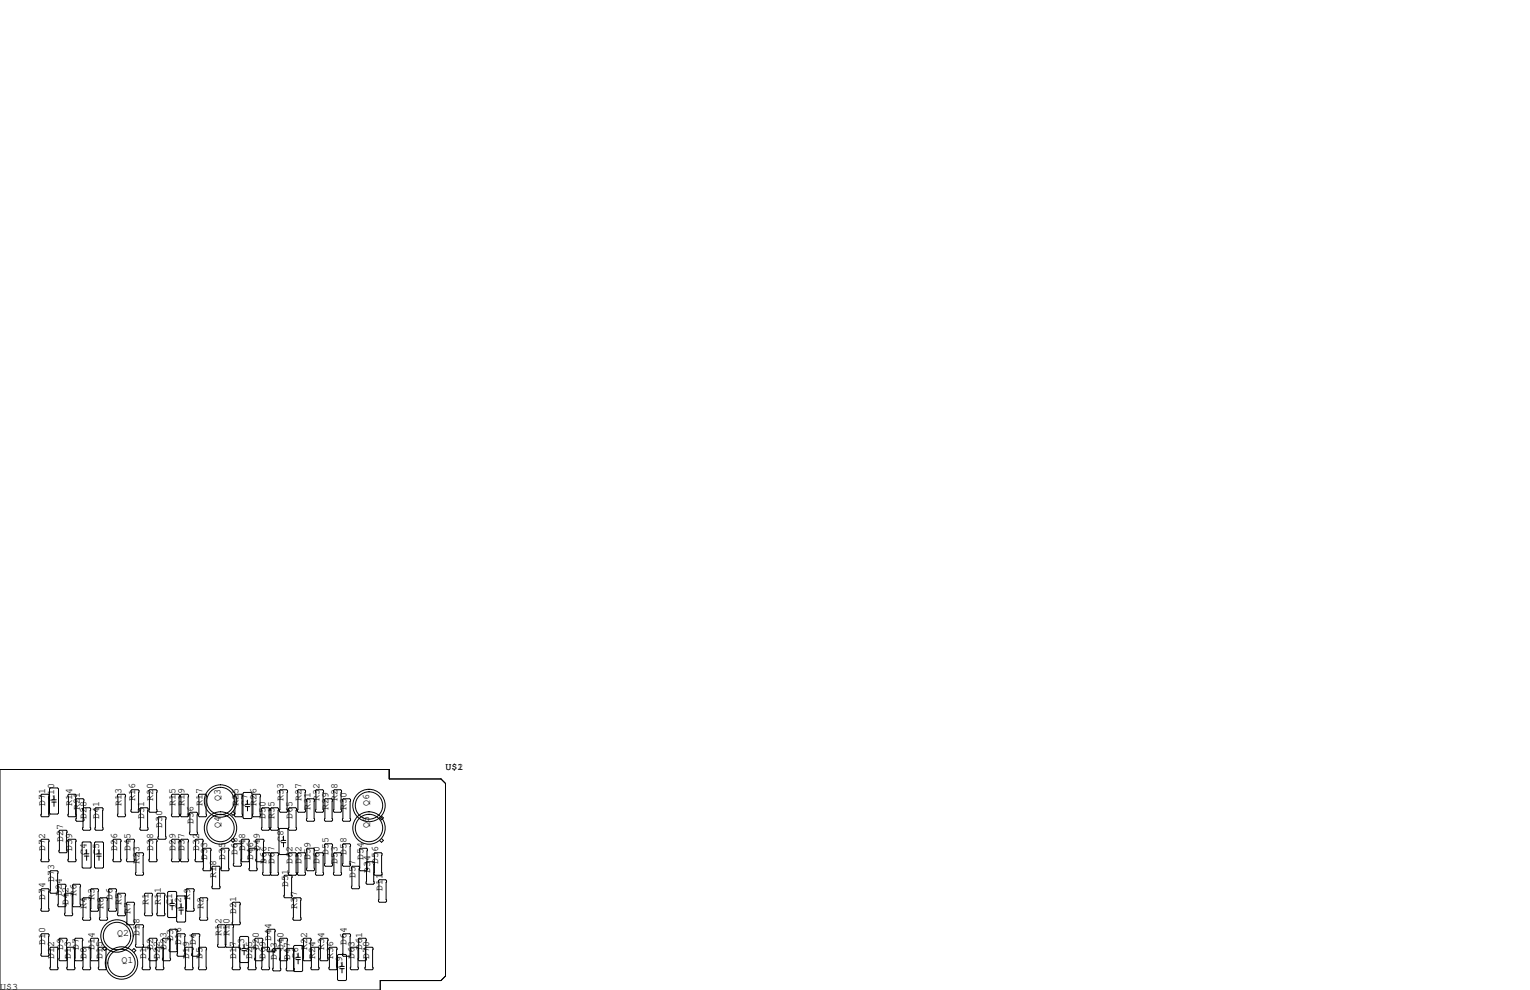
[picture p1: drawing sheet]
<svg xmlns="http://www.w3.org/2000/svg" width="432mm" height="279mm" viewBox="0 0 432 279" stroke-linecap="round" stroke-linejoin="round" font-family="sans-serif">
<g fill="none" stroke="#000" stroke-width=".28">
<path d="M0 217.2h109.9v2.6h14.6l1.2 1.3v54.4l-1.2 1.2h-17.2v2.7h-107.3zM11.8 224.2h1.8l.2 .2v5.9l-.2 .2h-1.8l-.2-.2v-5.9zM11.8 236.9h1.8l.2 .2v5.9l-.2 .2h-1.8l-.2-.2v-5.9zM14.2 222.4h2.1l.2 .2v6.9l-.2 .2h-2.1l-.2-.2v-6.9zM14.6 226.4h1.3M14.6 225.7h1.3M15.2 224.5v1.2M15.2 226.4v1.2M16.9 234.3h1.8l.2 .3v5.8l-.2 .3h-1.8l-.3-.3v-5.8zM19.4 236.9h1.8l.3 .2v5.9l-.3 .2h-1.8l-.2-.2v-5.9zM19.4 224.2h1.8l.3 .2v5.9l-.3 .2h-1.8l-.2-.2v-5.9zM21.7 225.4h1.7l.3 .3v5.8l-.3 .3h-1.7l-.3-.3v-5.8z"/>
<path d="M23.4 237.6h2.1l.2 .3v6.8l-.2 .3h-2.1l-.2-.3v-6.8zM23.6 228h1.7l.3 .2v5.9l-.3 .2h-1.7l-.3-.2v-5.9zM24.4 239.8v1.2M26.9 237.6h2.1l.2 .3v6.8l-.2 .3h-2.1l-.2-.3v-6.8zM27.1 228h1.7l.3 .2v5.9l-.3 .2h-1.7l-.3-.2v-5.9zM27.9 239.8v1.2M32.1 236.9h1.8l.3 .2v5.9l-.3 .2h-1.8l-.2-.2v-5.9zM33.4 224.2h1.8l.2 .2v5.9l-.2 .2h-1.8l-.3-.2v-5.9zM35.7 237.1l.2-.2h1.8l.3 .2v5.9l-.3 .2h-1.8l-.2-.2zM37 223.1l.2-.2h1.8l.2 .2v5.9l-.2 .2h-1.8l-.2-.2zM39.5 228.2l.3-.2h1.7l.3 .2v5.9l-.3 .2h-1.7l-.3-.2zM42 237.1l.3-.2h1.8l.2 .2v5.9l-.2 .2h-1.8l-.3-.2z"/>
<path d="M42 223.1l.3-.2h1.8l.2 .2v5.9l-.2 .2h-1.8l-.3-.2zM44.6 230.8l.2-.3h1.8l.3 .3v5.8l-.3 .3h-1.8l-.2-.3zM48.4 237.1l.2-.2h1.8l.3 .2v5.9l-.3 .2h-1.8l-.2-.2zM48.4 224.4l.2-.2h1.8l.3 .2v5.9l-.3 .2h-1.8l-.2-.2zM50.9 224.4l.3-.2h1.8l.2 .2v5.9l-.2 .2h-1.8l-.3-.2zM50.9 237.1l.3-.2h1.8l.2 .2v5.9l-.2 .2h-1.8l-.3-.2zM53.5 229.5l.2-.3h1.8l.3 .3v5.8l-.3 .3h-1.8l-.2-.3zM55.1 237.1l.2-.2h1.8l.2 .2v5.9l-.2 .2h-1.8l-.2-.2zM56 224.4l.3-.2h1.7l.3 .2v5.9l-.3 .2h-1.7l-.3-.2zM57.3 239.6l.2-.2h1.8l.3 .2v5.9l-.3 .2h-1.8l-.2-.2zM62.4 239.6l.2-.2h1.8l.2 .2v5.9l-.2 .2h-1.8l-.2-.2zM65.8 236.7l.5 .5-.5 .5-.6-.5"/>
<path d="M65.8 229l.5 .6-.5 .5-.6-.5M65.8 238.4l.3-.3h1.8l.2 .3v5.8l-.2 .3h-1.8l-.3-.3zM66.2 224.4l.2-.2h1.8l.3 .2v5.9l-.3 .2h-1.8l-.2-.2zM68.1 237.1l.2-.2h1.8l.3 .2v5.9l-.3 .2h-1.8l-.2-.2zM68.8 223.6h2.1l.2 .3v6.9l-.2 .2h-2.1l-.2-.2v-6.9zM69.2 227.6h1.3M69.2 227h1.3M69.9 225.8v1.2M69.9 227.6v1.3M70.3 239.6l.2-.2h1.8l.3 .2v5.9l-.3 .2h-1.8l-.2-.2zM71.2 224.4l.3-.2h1.8l.2 .2v5.9l-.2 .2h-1.8l-.3-.2zM72.2 237.1l.3-.2h1.7l.3 .2v5.9l-.3 .2h-1.7l-.3-.2z"/>
<path d="M73.8 228.2l.2-.2h1.8l.3 .2v5.9l-.3 .2h-1.8l-.2-.2zM76.3 228.2l.3-.2h1.8l.2 .2v5.9l-.2 .2h-1.8l-.3-.2zM78.9 223.1l.2-.2h1.8l.3 .2v5.9l-.3 .2h-1.8l-.2-.2zM79 233.8h2l.3 .3v6.8l-.3 .3h-2l-.3-.3v-6.8zM79.4 237.2h1.2M79.4 237.8h1.2M80 236v1.2M80 237.8v1.2M81.4 228.2l.3-.2h1.7l.3 .2v5.9l-.3 .2h-1.7l-.3-.2zM83.9 223.1l.3-.2h1.8l.2 .2v5.9l-.2 .2h-1.8l-.3-.2zM86.5 225.7l.2-.3h1.8l.3 .3v5.8l-.3 .3h-1.8l-.2-.3zM86.7 239.4h1.8l.3 .2v5.9l-.3 .2h-1.8l-.2-.2v-5.9z"/>
<path d="M89 223.1l.3-.2h1.8l.2 .2v5.9l-.2 .2h-1.8l-.3-.2zM91.8 238.1h1.8l.3 .3v5.8l-.3 .3h-1.8l-.2-.3v-5.8zM91.8 225.4h1.8l.3 .3v5.8l-.3 .3h-1.8l-.2-.3v-5.8zM94.1 223.1l.3-.2h1.7l.3 .2v5.9l-.3 .2h-1.7l-.3-.2zM96.9 238.1h1.8l.2 .3v5.8l-.2 .3h-1.8l-.3-.3v-5.8zM96.9 225.4h1.8l.2 .3v5.8l-.2 .3h-1.8l-.3-.3v-5.8zM107.7 230.3l.5 .5-.5 .6-.6-.6M107.7 236.7l.5 .5-.5 .5-.6-.5M11.6 251.1l.2-.3h1.8l.2 .3v5.8l-.2 .3h-1.8l-.2-.3zM14.1 246l.3-.3h1.7l.3 .3v5.8l-.3 .3h-1.7l-.3-.3zM16.3 249.8l.3-.2h1.8l.2 .2v5.9l-.2 .2h-1.8l-.3-.2zM18.2 252.3l.3-.2h1.8l.2 .2v5.9l-.2 .2h-1.8l-.3-.2z"/>
<path d="M20.4 249.8l.3-.2h1.8l.2 .2v5.9l-.2 .2h-1.8l-.3-.2zM23.3 253.6l.3-.2h1.7l.3 .2v5.9l-.3 .2h-1.7l-.3-.2zM23.8 241.6h1.3M23.8 241h1.3M24.4 241.6v1.2M25.5 251.1l.3-.3h1.8l.2 .3v5.8l-.2 .3h-1.8l-.3-.3zM27.3 241h1.3M27.3 241.6h1.3M27.9 241.6v1.2M28.1 253.6l.2-.2h1.8l.3 .2v5.9l-.3 .2h-1.8l-.2-.2zM30.6 251.1l.3-.3h1.7l.3 .3v5.8l-.3 .3h-1.7l-.3-.3zM33.1 252.3l.3-.2h1.8l.2 .2v5.9l-.2 .2h-1.8l-.3-.2z"/>
<path d="M35.7 254.9l.2-.3h1.8l.3 .3v5.8l-.3 .3h-1.8l-.2-.3zM38.2 240.9l.3-.2h1.8l.2 .2v5.9l-.2 .2h-1.8l-.3-.2zM40.8 252.3l.2-.2h1.8l.3 .2v5.9l-.3 .2h-1.8l-.2-.2zM44.3 252.3l.2-.2h1.8l.2 .2v5.9l-.2 .2h-1.8l-.2-.2zM47.9 255h1.3M47.9 255.6h1.3M48.6 253.7v1.3M48.6 255.6v1.2M49.8 253.1l.3-.2h2l.3 .2v6.9l-.3 .2h-2l-.3-.2v-8.2l-.2-.2h-2l-.3 .2v6.9l.3 .3h2l.2-.3M50.5 256.8h1.3M50.5 256.2h1.3M51.1 255v1.2"/>
<path d="M51.1 256.8v1.3M52.5 251.1l.3-.3h1.7l.3 .3v5.8l-.3 .3h-1.7l-.3-.3zM56.3 253.6l.3-.2h1.8l.2 .2v5.9l-.2 .2h-1.8l-.3-.2zM59.8 244.7l.3-.2h1.7l.3 .2v5.9l-.3 .2h-1.7l-.3-.2zM65.5 254.9l.3-.3h1.8l.2 .3v5.8l-.2 .3h-1.8l-.3-.3zM74.1 240.9l.3-.2h1.7l.3 .2v5.9l-.3 .2h-1.7l-.3-.2zM76.3 240.9l.3-.2h1.8l.2 .2v5.9l-.2 .2h-1.8l-.3-.2zM81.7 247l-.3-.2v-5.9l.3-.2h1.7l.3 .2v5.9l-.3 .2h-3l-.3 .3v5.8l.3 .3h1.8l.2-.3v-5.8l-.2-.3M82.7 253.6l.2-.2h1.8l.3 .2v5.9l-.3 .2h-1.8l-.2-.2zM83.9 240.9l.3-.2h1.8l.2 .2v5.9l-.2 .2h-1.8l-.3-.2zM89.3 240.7h1.8l.2 .2v5.9l-.2 .2h-1.8l-.3-.2v-5.9zM94.1 240.9l.3-.2h1.7l.3 .2v5.9l-.3 .2h-1.7l-.3-.2z"/>
<path d="M101.4 245.1v.4l.3 .2h1.7l.3-.2v-5.9l-.3-.2h-1.7l-.3 .2 .1 11-.3 .2h-1.8l-.2-.2v-5.9l.2-.2h1.8l.3 .2v.4M103.6 243.2h1.7l.3 .3v5.8l-.3 .3h-1.7l-.3-.3v-5.8zM105.5 240.9l.3-.2h1.8l.2 .2v5.9l-.2 .2h-1.8l-.3-.2zM106.8 248.5l.3-.2h1.7l.3 .2v5.9l-.3 .2h-1.7l-.3-.2zM11.6 263.8l.2-.3h1.8l.2 .3v5.8l-.2 .3h-1.8l-.2-.3zM14.1 267.6l.3-.3h1.7l.3 .3v5.8l-.3 .3h-1.7l-.3-.3zM16.9 264.8h1.8l.2 .2v5.9l-.2 .2h-1.8l-.3-.2v-5.9zM18.9 267.6l.2-.3h1.8l.2 .3v5.8l-.2 .3h-1.8l-.2-.3zM21.1 265l.2-.2h1.8l.3 .2v5.9l-.3 .2h-1.8l-.2-.2zM23.3 267.6l.3-.3h1.7l.3 .3v5.8l-.3 .3h-1.7l-.3-.3zM25.5 265l.3-.2h1.8l.2 .2v5.9l-.2 .2h-1.8l-.3-.2zM27.7 267.6l.3-.3h1.8l.2 .3v5.8l-.2 .3h-1.8l-.3-.3z"/>
<path d="M29.5 267.2l-.5 .5 .5 .5 .5-.5M37.3 268.2l.5-.5 .5 .5-.5 .6M38.2 261.2l.3-.2h1.8l.2 .2v5.9l-.2 .2h-1.8l-.3-.2zM40.1 267.6l.3-.3h1.8l.2 .3v5.8l-.2 .3h-1.8l-.3-.3zM42 265l.3-.2h1.8l.2 .2v5.9l-.2 .2h-1.8l-.3-.2zM43.9 267.6l.3-.3h1.8l.2 .3v5.8l-.2 .3h-1.8l-.3-.3zM45.8 265l.3-.2h1.8l.2 .2v5.9l-.2 .2h-1.8l-.3-.2zM47.8 262.5l.2-.2h1.8l.2 .2v5.9l-.2 .2h-1.8l-.2-.2zM50 263.8l.2-.3h1.8l.3 .3v5.8l-.3 .3h-1.8l-.2-.3zM52.2 267.6l.3-.3h1.7l.3 .3v5.8l-.3 .3h-1.7l-.3-.3zM54.1 263.8l.3-.3h1.7l.3 .3v5.8l-.3 .3h-1.7l-.3-.3zM56 267.6l.3-.3h1.7l.3 .3v5.8l-.3 .3h-1.7l-.3-.3z"/>
<path d="M61.4 261.2l.3-.2h1.7l.3 .2v5.9l-.3 .2h-1.7l-.3-.2zM63.6 261.2l.3-.2h1.8l.2 .2v5.9l-.2 .2h-1.8l-.3-.2zM67.7 268.1l.1-.5-.2-.3h-1.8l-.3 .3v5.8l.3 .3h1.8l.2-.3-.2-8.9 .3-.2h2l.3 .2v6.9l-.3 .3h-2l-.3-.3M68.3 267.7h1.2M68.3 268.3h1.2M68.9 266.4v1.3M68.9 268.3v1.2M70 267.6l.2-.3h1.8l.3 .3v5.8l-.3 .3h-1.8l-.2-.3zM71.9 265l.2-.2h1.8l.3 .2v5.9l-.3 .2h-1.8l-.2-.2zM73.8 267.6l.2-.3h1.8l.3 .3v5.8l-.3 .3h-1.8l-.2-.3zM75.4 262.5l.2-.2h1.8l.3 .2v5.9l-.3 .2h-1.8l-.2-.2zM77 267.9l.2-.2h1.8l.2 .2v5.8l-.2 .3h-1.8l-.2-.3z"/>
<path d="M78.9 265l.2-.2h1.8l.3 .2v5.9l-.3 .2h-1.8l-.2-.2zM82.9 267.1l.2-.3h2.1l.2 .3v6.8l-.2 .3h-2.1l-.2-.3zM82.9 268.4l.2-.5-.3-.2h-1.8l-.2 .2v5.8l.2 .3h1.8l.3-.3-.2-.5M83.5 270.8h1.3M83.5 270.2h1.3M84.1 269v1.2M84.1 270.8v1.2M85.5 265l.3-.2h1.8l.2 .2v5.9l-.2 .2h-1.8l-.3-.2zM87.8 267.6l.2-.3h1.8l.2 .3v5.8l-.2 .3h-1.8l-.2-.3zM90.3 265l.3-.2h1.7l.3 .2v5.9l-.3 .2h-1.7l-.3-.2zM92.8 267.6l.3-.3h1.8l.2 .3v5.8l-.2 .3h-1.8l-.3-.3zM95.3 269.6l.2-.2h2l.3 .2v6.9l-.3 .2h-2l-.2-.2z"/>
<path d="M95.9 272.7h1.3M95.9 273.4h1.3M96.5 271.5v1.2M96.5 273.4v1.2M96.6 263.8l.3-.3h1.8l.2 .3v5.8l-.2 .3h-1.8l-.3-.3zM98.9 267.6l.2-.3h1.8l.3 .3v5.8l-.3 .3h-1.8l-.2-.3zM101.1 265l.2-.2h1.8l.3 .2v5.9l-.3 .2h-1.8l-.2-.2zM103 267.6l.3-.3h1.7l.3 .3v5.8l-.3 .3h-1.7l-.3-.3z"/>
<circle cx="62.2" cy="226.1" r="3.9"/>
<circle cx="62.2" cy="233.7" r="3.9"/>
<circle cx="62.2" cy="226.1" r="4.6"/>
<circle cx="62.2" cy="233.7" r="4.6"/>
<circle cx="104.1" cy="227.3" r="3.9"/>
<circle cx="104.1" cy="233.7" r="3.9"/>
<circle cx="104.1" cy="227.3" r="4.6"/>
<circle cx="104.1" cy="233.7" r="4.6"/>
<circle cx="33" cy="264.2" r="4.6"/>
<circle cx="33" cy="264.2" r="3.9"/>
<circle cx="34.3" cy="271.8" r="4.6"/>
<circle cx="34.3" cy="271.8" r="3.9"/>
</g>
<g font-size="2.8">
<text x="125.7" y="217.2">U$1</text>
<text x="129.1" y="217.2">2</text>
<text x="12.7" y="227.3" transform="rotate(-90 12.7 227.3)">D71</text>
<text x="15.2" y="226.1" transform="rotate(-90 15.2 226.1)">C10</text>
<text x="20.3" y="227.3" transform="rotate(-90 20.3 227.3)">R14</text>
<text x="34.3" y="227.3" transform="rotate(-90 34.3 227.3)">R13</text>
<text x="38.1" y="226.1" transform="rotate(-90 38.1 226.1)">R16</text>
<text x="43.2" y="226.1" transform="rotate(-90 43.2 226.1)">R20</text>
<text x="49.5" y="227.3" transform="rotate(-90 49.5 227.3)">R15</text>
<text x="52.1" y="227.3" transform="rotate(-90 52.1 227.3)">R19</text>
<text x="57.1" y="227.3" transform="rotate(-90 57.1 227.3)">R17</text>
<text x="62.2" y="226.1" transform="rotate(-90 62.2 226.1)">Q3</text>
<text x="67.3" y="227.3" transform="rotate(-90 67.3 227.3)">R25</text>
<text x="69.8" y="227.3" transform="rotate(-90 69.8 227.3)">C7</text>
<text x="72.4" y="227.3" transform="rotate(-90 72.4 227.3)">R26</text>
<text x="80" y="226.1" transform="rotate(-90 80 226.1)">R33</text>
<text x="85.1" y="226.1" transform="rotate(-90 85.1 226.1)">R27</text>
<text x="90.2" y="226.1" transform="rotate(-90 90.2 226.1)">R32</text>
<text x="95.2" y="226.1" transform="rotate(-90 95.2 226.1)">R28</text>
<text x="104.1" y="227.3" transform="rotate(-90 104.1 227.3)">Q6</text>
<text x="22.5" y="228.6" transform="rotate(-90 22.5 228.6)">R21</text>
<text x="24.4" y="231.1" transform="rotate(-90 24.4 231.1)">D28</text>
<text x="27.9" y="231.1" transform="rotate(-90 27.9 231.1)">D41</text>
<text x="40.6" y="231.1" transform="rotate(-90 40.6 231.1)">D31</text>
<text x="45.7" y="233.7" transform="rotate(-90 45.7 233.7)">D30</text>
<text x="54.6" y="232.4" transform="rotate(-90 54.6 232.4)">D36</text>
<text x="62.2" y="233.7" transform="rotate(-90 62.2 233.7)">Q4</text>
<text x="74.9" y="231.1" transform="rotate(-90 74.9 231.1)">D50</text>
<text x="77.5" y="231.1" transform="rotate(-90 77.5 231.1)">R35</text>
<text x="82.5" y="231.1" transform="rotate(-90 82.5 231.1)">D65</text>
<text x="87.6" y="228.6" transform="rotate(-90 87.6 228.6)">R31</text>
<text x="92.7" y="228.6" transform="rotate(-90 92.7 228.6)">R29</text>
<text x="97.8" y="228.6" transform="rotate(-90 97.8 228.6)">R30</text>
<text x="104.1" y="233.7" transform="rotate(-90 104.1 233.7)">Q5</text>
<text x="17.8" y="237.5" transform="rotate(-90 17.8 237.5)">D27</text>
<text x="80" y="237.5" transform="rotate(-90 80 237.5)">C8</text>
<text x="12.7" y="240" transform="rotate(-90 12.7 240)">D72</text>
<text x="20.3" y="240" transform="rotate(-90 20.3 240)">D39</text>
<text x="24.4" y="241.3" transform="rotate(-90 24.4 241.3)">C4</text>
<text x="27.9" y="241.3" transform="rotate(-90 27.9 241.3)">C5</text>
<text x="33" y="240" transform="rotate(-90 33 240)">D26</text>
<text x="36.8" y="240" transform="rotate(-90 36.8 240)">D45</text>
<text x="39.4" y="243.8" transform="rotate(-90 39.4 243.8)">R23</text>
<text x="43.2" y="240" transform="rotate(-90 43.2 240)">D38</text>
<text x="49.5" y="240" transform="rotate(-90 49.5 240)">D29</text>
<text x="52.1" y="240" transform="rotate(-90 52.1 240)">D37</text>
<text x="56.2" y="240" transform="rotate(-90 56.2 240)">D32</text>
<text x="58.4" y="242.6" transform="rotate(-90 58.4 242.6)">D33</text>
<text x="63.5" y="242.6" transform="rotate(-90 63.5 242.6)">D35</text>
<text x="67" y="241.3" transform="rotate(-90 67 241.3)">D68</text>
<text x="69.2" y="240" transform="rotate(-90 69.2 240)">D48</text>
<text x="71.4" y="242.6" transform="rotate(-90 71.4 242.6)">D46</text>
<text x="73.3" y="240" transform="rotate(-90 73.3 240)">D49</text>
<text x="75.2" y="243.8" transform="rotate(-90 75.2 243.8)">D66</text>
<text x="77.5" y="243.8" transform="rotate(-90 77.5 243.8)">D67</text>
<text x="82.5" y="243.8" transform="rotate(-90 82.5 243.8)">D62</text>
<text x="85.1" y="243.8" transform="rotate(-90 85.1 243.8)">D52</text>
<text x="87.6" y="242.6" transform="rotate(-90 87.6 242.6)">D59</text>
<text x="90.2" y="243.8" transform="rotate(-90 90.2 243.8)">D60</text>
<text x="92.7" y="241.3" transform="rotate(-90 92.7 241.3)">D55</text>
<text x="95.2" y="243.8" transform="rotate(-90 95.2 243.8)">D53</text>
<text x="97.8" y="241.3" transform="rotate(-90 97.8 241.3)">D58</text>
<text x="102.6" y="242.6" transform="rotate(-90 102.6 242.6)">D54</text>
<text x="106.7" y="243.8" transform="rotate(-90 106.7 243.8)">D56</text>
<text x="15.2" y="248.9" transform="rotate(-90 15.2 248.9)">D73</text>
<text x="61" y="247.6" transform="rotate(-90 61 247.6)">R18</text>
<text x="81.3" y="250.2" transform="rotate(-90 81.3 250.2)">D51</text>
<text x="100.3" y="247.6" transform="rotate(-90 100.3 247.6)">D57</text>
<text x="104.5" y="246.4" transform="rotate(-90 104.5 246.4)">D34</text>
<text x="107.9" y="251.5" transform="rotate(-90 107.9 251.5)">D11</text>
<text x="12.7" y="254" transform="rotate(-90 12.7 254)">D74</text>
<text x="17.5" y="252.7" transform="rotate(-90 17.5 252.7)">D24</text>
<text x="19.4" y="255.3" transform="rotate(-90 19.4 255.3)">D42</text>
<text x="21.6" y="252.7" transform="rotate(-90 21.6 252.7)">R6</text>
<text x="24.4" y="256.5" transform="rotate(-90 24.4 256.5)">R4</text>
<text x="26.7" y="254" transform="rotate(-90 26.7 254)">R3</text>
<text x="29.2" y="256.5" transform="rotate(-90 29.2 256.5)">R8</text>
<text x="31.7" y="254" transform="rotate(-90 31.7 254)">D6</text>
<text x="34.3" y="255.3" transform="rotate(-90 34.3 255.3)">R5</text>
<text x="36.8" y="257.8" transform="rotate(-90 36.8 257.8)">R7</text>
<text x="41.9" y="255.3" transform="rotate(-90 41.9 255.3)">R1</text>
<text x="45.4" y="255.3" transform="rotate(-90 45.4 255.3)">R11</text>
<text x="48.6" y="255.3" transform="rotate(-90 48.6 255.3)">C1</text>
<text x="51.1" y="256.5" transform="rotate(-90 51.1 256.5)">C2</text>
<text x="53.7" y="254" transform="rotate(-90 53.7 254)">R9</text>
<text x="57.5" y="256.5" transform="rotate(-90 57.5 256.5)">R2</text>
<text x="66.7" y="257.8" transform="rotate(-90 66.7 257.8)">D21</text>
<text x="83.8" y="256.5" transform="rotate(-90 83.8 256.5)">R37</text>
<text x="12.7" y="266.7" transform="rotate(-90 12.7 266.7)">D10</text>
<text x="17.8" y="268" transform="rotate(-90 17.8 268)">D9</text>
<text x="22.2" y="268" transform="rotate(-90 22.2 268)">D7</text>
<text x="26.7" y="268" transform="rotate(-90 26.7 268)">D14</text>
<text x="33" y="264.2">Q2</text>
<text x="39.4" y="264.2" transform="rotate(-90 39.4 264.2)">D18</text>
<text x="43.2" y="268" transform="rotate(-90 43.2 268)">D2</text>
<text x="47" y="268" transform="rotate(-90 47 268)">D23</text>
<text x="48.9" y="265.4" transform="rotate(-90 48.9 265.4)">D3</text>
<text x="51.1" y="266.7" transform="rotate(-90 51.1 266.7)">D16</text>
<text x="55.2" y="266.7" transform="rotate(-90 55.2 266.7)">D4</text>
<text x="62.5" y="264.2" transform="rotate(-90 62.5 264.2)">R12</text>
<text x="64.8" y="264.2" transform="rotate(-90 64.8 264.2)">R10</text>
<text x="68.9" y="268" transform="rotate(-90 68.9 268)">C3</text>
<text x="73" y="268" transform="rotate(-90 73 268)">D20</text>
<text x="76.5" y="265.4" transform="rotate(-90 76.5 265.4)">D44</text>
<text x="80" y="268" transform="rotate(-90 80 268)">D40</text>
<text x="86.7" y="268" transform="rotate(-90 86.7 268)">R22</text>
<text x="91.4" y="268" transform="rotate(-90 91.4 268)">R34</text>
<text x="97.8" y="266.7" transform="rotate(-90 97.8 266.7)">D64</text>
<text x="102.2" y="268" transform="rotate(-90 102.2 268)">D61</text>
<text x="15.2" y="270.5" transform="rotate(-90 15.2 270.5)">D12</text>
<text x="20" y="270.5" transform="rotate(-90 20 270.5)">D13</text>
<text x="24.4" y="270.5" transform="rotate(-90 24.4 270.5)">D8</text>
<text x="28.9" y="270.5" transform="rotate(-90 28.9 270.5)">D15</text>
<text x="34.3" y="271.8">Q1</text>
<text x="41.3" y="270.5" transform="rotate(-90 41.3 270.5)">D1</text>
<text x="45.1" y="270.5" transform="rotate(-90 45.1 270.5)">D22</text>
<text x="53.3" y="270.5" transform="rotate(-90 53.3 270.5)">D19</text>
<text x="57.1" y="270.5" transform="rotate(-90 57.1 270.5)">D5</text>
<text x="66.7" y="270.5" transform="rotate(-90 66.7 270.5)">D17</text>
<text x="71.1" y="270.5" transform="rotate(-90 71.1 270.5)">D25</text>
<text x="74.9" y="270.5" transform="rotate(-90 74.9 270.5)">D69</text>
<text x="78.1" y="270.8" transform="rotate(-90 78.1 270.8)">D43</text>
<text x="81.9" y="270.8" transform="rotate(-90 81.9 270.8)">D47</text>
<text x="84.1" y="270.5" transform="rotate(-90 84.1 270.5)">C6</text>
<text x="88.9" y="270.5" transform="rotate(-90 88.9 270.5)">R24</text>
<text x="94" y="270.5" transform="rotate(-90 94 270.5)">R36</text>
<text x="96.5" y="273" transform="rotate(-90 96.5 273)">C9</text>
<text x="100" y="270.5" transform="rotate(-90 100 270.5)">D63</text>
<text x="104.1" y="270.5" transform="rotate(-90 104.1 270.5)">D70</text>
<text x="0" y="279.4">U$3</text>
</g>
</svg>
